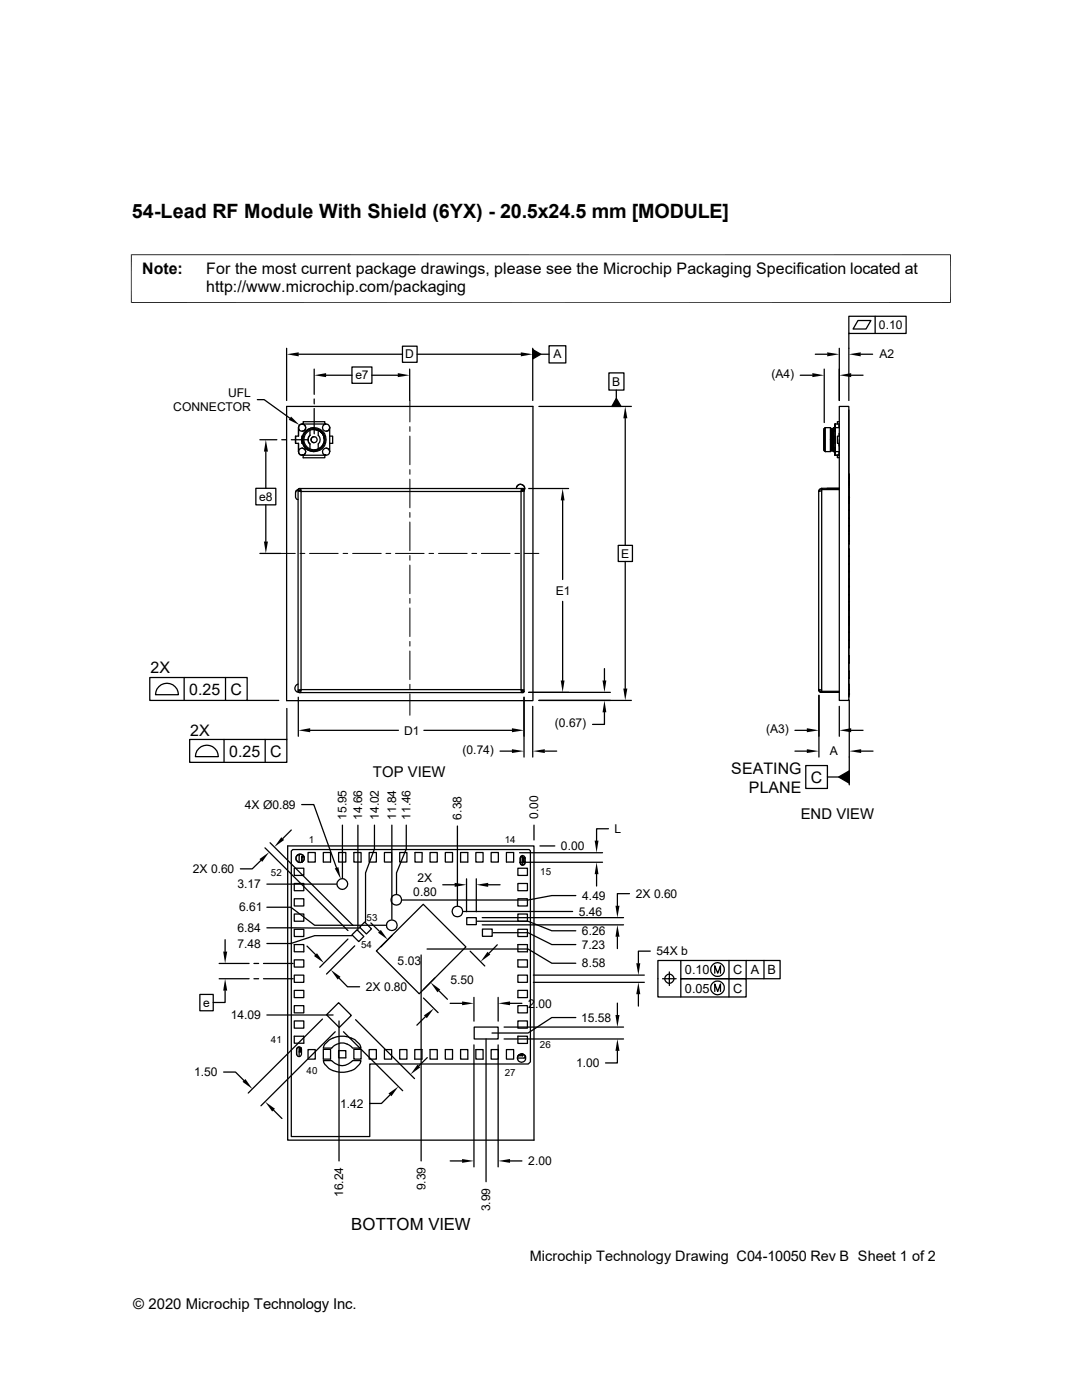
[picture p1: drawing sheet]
<svg xmlns="http://www.w3.org/2000/svg" width="216mm" height="279mm" viewBox="0 0 216 279" stroke-linecap="round" stroke-linejoin="round" font-family="sans-serif">
<g fill="none" stroke="#000" stroke-width=".25">
<path d="M51.4 79.8h1.3l5.2 3.7M57.2 69.5v10.4M59.6 70.7h20.7M62.7 73.7v5M62.7 79.6v1M65.1 74.9h5.1M70.2 73.2h4v3.3h-4zM74.2 74.9h5.2M80.3 69.1h2.9v3.2h-2.9zM81.7 73.7v6.2M83.2 70.7h20.7M106.3 69.8l1.6 .9-1.6 .9z"/>
<path d="M106.3 69.5v10.4M107.9 70.7h1.7M109.6 69h3.3v3.4h-3.3zM121.5 74.4h3v3.5h-3zM123 79.5l.9 1.6h-1.8zM123 77.9v1.6M159.7 74.9h2.4M162.7 70.7h2.4M164.5 73.7v10.6M167.5 69.5v10.4M169.4 63.1h11.4v3.4h-11.4zM169.4 66.5v13.4"/>
<path d="M169.8 74.9h2.4M171.2 64h2.6l-1 1.7h-2.6zM171.7 70.7h2.4M174.6 63.1v3.4M51.1 97.5h3.9v3.3h-3.9zM51.9 87.8h3.3M53 90.1v7.4M56.2 87.8h.9M57.2 81.1h49.1v58.7h-49.1zM58.1 87.8h3.4M59 87v1.5M59 98.2l.1-.2 .4-.2h-.3l-.2 .5v.9l.2 .5h.3"/>
<path d="M59.5 97.7v.3l.6 .1M59.5 97.7l.6 .4M59.5 98v39.7M59.6 85.3a.72 .72 0 0 0 .7 .8 .72 .72 0 0 0 .7-.8 .72 .72 0 0 0-.7-.7h4.8a.73 .73 0 0 0-.8 .7 .73 .73 0 0 0 .8 .8 .73 .73 0 0 0 .7-.8v4.8a.7 .7 0 0 0-.7-.7 .7 .7 0 0 0-.7 .7 .7 .7 0 0 0 .7 .7h-4.8a.72 .72 0 0 0 .7-.7 .72 .72 0 0 0-.7-.7 .72 .72 0 0 0-.7 .7v-1.6h-.6v-1.5h.6zM59.6 88.5v1.6a.72 .72 0 0 0 .7 .7 .72 .72 0 0 0 .7-.7 .72 .72 0 0 0-.7-.7M59.7 97.5h.3l.1 .6M59.7 97.5l.4 .6M59.7 97.5l-.2 .2M60 97.5h44.1l-.1 .6M60.3 86.1a.72 .72 0 0 0 .7-.8 .72 .72 0 0 0-.7-.7 .72 .72 0 0 0-.7 .7v1.7M60.4 87h-.2v.8v.7h.2M60.5 90.8v.6h4.3v-.6"/>
<path d="M60.5 84.6v-.4h4.3v.4M61.8 86.9a1.18 1.18 0 0 0 0 1.7M61.8 85.9v1M61.8 88.6v1M62.7 85.7a2.04 2.04 0 0 1 1.8 2.8 2.04 2.04 0 0 1-3.2 .8 2.04 2.04 0 0 1 .3-3.3 2.08 2.08 0 0 1 3.1 1.7M62.7 85.3a2.39 2.39 0 0 0-2.4 2.4 2.39 2.39 0 0 0 2.4 2.4M62.7 87.2a.59 .59 0 0 0-.6 .6 .59 .59 0 0 0 .6 .5M62.7 81.5v5.1M63.5 85.9v1a1.18 1.18 0 0 1 0 1.7v1M64.7 87.7a2.06 2.06 0 0 1-2 2.1M64.7 87.7v.1M65.1 89.4a.72 .72 0 0 1 .7 .7 .72 .72 0 0 1-.7 .7"/>
<path d="M65.1 84.6l.3 .1 .4 .6M65.7 85.1l.1 .2M65.8 85.3l-.1 .4-.3 .3-.3 .1M65.8 87h.6v1.5h-.6M103 97.5a.83 .83 0 0 1 .9-.9 .83 .83 0 0 1 .8 .9M103.1 97.2a.83 .83 0 0 1 .9-.5 .83 .83 0 0 1 .7 .8M104 98.1h-43.9v39.5M104 98.1v39.5M104.1 97.5h.3M104.4 97.5l-.4 .6M104.4 97.5l.2 .2M104.6 98l-.6 .1"/>
<path d="M104.6 98v-.3l-.6 .4M104.6 98v39.7M104.7 97.5l-.1 .3M104.7 97.5l-.1 .4M105.5 97.5h8M107.5 81.1h18.5M112.3 99.9v15.8M124.8 83.5v25.3M163.4 98.1v39.5M164 98l-.6 .1M164 97.5l-.6 .2v.4M164.5 85.5v4.5z"/>
<path d="M164.5 85.7v4.1zM164.5 90l.2 .1M164.7 85.3l-.2 .2M164.7 85.3h1M164.7 85.3v4.8M165.1 97.5h2.4h-3.5v.2l-.6 .2v.2M165.7 85.3l.2 .3M165.7 85.3v4.8M165.9 90l-.2 .1h-1M165.9 85.6h.3M165.9 90h.3M165.9 85.6v4.4"/>
<path d="M166.2 90l.1 .1M166.2 85.6v4.4M166.3 85.3h.3v4.8h-.3M166.3 85.3l-.1 .3M166.3 85.3v4.8M166.6 84.6l.1 .7v-.7h.8v.7h-.9v4.8h.9v.7h-.8v-.7l-.1 .7h.9h-.4v.5h.4h-.4M166.6 86.1v-1.5v6.2v-1.4M167.5 90.3v.3zM167.5 84.9v.3zM167.5 81.1h1.9v58.7h-1.9zM167.5 97.7h-3.5v40M167.5 86.5v.5h-.4v1.5h.4"/>
<path d="M167.5 84.2h-.4v.4M167.5 87.8v2.1M169.4 99.5h.1M169.4 99.2h.1M169.5 99.2h.1M169.4 96.9l.1 .1M169.4 96.6l.1 .3M169.4 96.4l.1 .2M169.4 96.1l.1 .3M169.4 95.4l.1 .1M169.4 95.2l.1 .2M169.4 97.3v1.9h.1"/>
<path d="M169.4 94.6l.1 .6M169.4 81.8v57.3M169.4 96.1h.1M169.4 95.5h.1M169.4 95h.1M169.5 99.5l-.1 .1M169.5 99.6l-.1 .3M169.5 99.9l-.1 .2M169.5 95.5v.6M51.9 110.4h4.1M53 100.8v7.3M123.4 108.8h2.8v3.3h-2.8z"/>
<path d="M124.8 112.1v25.3M169.4 118.7l.1 1.4M169.4 112.6v1.4h.1M169.4 109.6v1.4h.1M169.4 106.5v1.5h.1M169.4 103.5v1.4h.1M169.4 100.4l.1 3.1M169.4 106h.1M169.4 115.6h.1M169.4 100.4h.1M169.5 100.1l-.1 .2M169.5 115.6l-.1 1.5h.1"/>
<path d="M169.5 100.3v.1M169.5 104.9v1.6M169.5 108l-.1 .5M169.5 111v1.6M169.5 114v1.6M169.5 117.1v1.6M29.9 135.2h19.4v4.6h-19.4zM31.7 137a2.28 2.28 0 0 1 2.5-.5 2.28 2.28 0 0 1 1.4 2.1h-4.6l.3-1.1zM36.7 135.2v4.6M45 135.2v4.6M49.3 139.8h6.3M59.5 138l.2 .2"/>
<path d="M59.5 136.5a.84 .84 0 0 0-.7 .9 .84 .84 0 0 0 .8 .8M59.5 139.1v7.8M59.7 138.2h44.4M60.1 137.6l-.6 .1v.3M60.1 137.6l-.6 .4M60.1 137.6l-.1 .6M60.1 137.6l-.4 .6M60.1 137.6h43.9M104 137.6l.6 .1v.3M104 137.6l.6 .4M104 137.6l.1 .6h.3M104 137.6l.4 .6"/>
<path d="M104.6 138l-.2 .2M104.6 139.1v12M105.5 138.2h16.3M107.5 139.8h18.5M112.3 120v15.8M120.6 133.4v2.4M163.4 137.6l.6 .1v.5h3.5h-3.5l-.5-.2zM163.4 137.6v.2l.6 .2h3.5M163.4 137.6l.1 .4 .5 .2-.5-.2M163.4 137.6v.3M163.4 138.8v12.3M169.4 129.2h.1"/>
<path d="M169.5 126.2h.1M169.4 138.5h.1M169.5 138.5h.1M169.5 135.3h.1M169.4 133.9l.1 1.4M169.4 130.9l.1 1.4M169.4 127.8v1.4M169.4 124.8l.1 1.4M169.4 121.7l.1 3.1M169.4 136.6v1.9h.1M169.4 138.8h.1M169.5 137.6h.1"/>
<path d="M169.5 120.1v1.6M169.5 126.2v1.6M169.5 139.7v16.9M169.5 123.2h.1M169.5 120.1h.1M37.8 147.6h19.4v4.5h-19.4zM39.7 149.4a2.28 2.28 0 0 1 2.5-.5 2.28 2.28 0 0 1 1.4 2.1h-4.6l.3-1.1zM44.7 147.6v4.5M52.9 147.6v4.5M57.2 141.4v6.2M61.9 145.8h17.6M84.6 145.8h17.6"/>
<path d="M99.8 149.9h2.4M106.3 141v10.1M108.7 149.9h2.4M120.6 142.2v2.4h-2.4M158.6 145.8h2.4M158.6 149.9h2.4M160.8 152.8h4.3v4.6h-4.3zM165.1 155.1h2.2M167.3 155.1l2.2-1.3v2.5zM167.5 141v5.9M169.8 145.8h2.4M171.8 149.9h2.4"/>
<path d="M52 171.7l-1.7 1.7h-2.3M52.9 169.2l16.5 16.5M53.3 176.4h13.8M53.9 168.2l16.5 16.5M57.4 168.8h49.2v58.7h-49.2zM58.1 169.8l.3-.3h47.2l.2 .3v42.1l-.4 .4h-31.6v14.5h-15.7zM58.1 165.7l-1.7 1.6M58.7 179.4h1.9v1.4h-1.9zM58.7 176.3h1.9v1.5h-1.9zM58.7 173.3h1.9v1.4h-1.9zM59.8 170.5l-.1 .1v1.5M60.2 170.9l.1 .1"/>
<path d="M60.2 160.6h2.4l4.5 12.6M60.3 171v1M60.3 171h.4M60.6 170.9h-.4v1.2M61.5 170.1h1.4v1.9h-1.4zM64.5 170.1h1.5v1.9h-1.5zM67.6 170.1h1.4v1.9h-1.4zM68.3 164.7v10.6M70.6 170.1h1.5v1.9h-1.5zM71.4 164.7v20.8M73.7 170.1h1.4v1.9h-1.4zM74.7 164.7v4.7l-1.8 4.8v9.8"/>
<path d="M76.7 170.1h1.4v1.9h-1.4zM78.2 164.7v18.8M79.8 170.1h1.4v1.9h-1.4zM81.1 164.7v4.7l-2 4.8v4.2M82.8 170.1h1.4v1.9h-1.4zM85.8 170.1h1.4v1.9h-1.4zM88.3 176.6h2.4M88.9 170.1h1.4v1.9h-1.4zM91.3 164.8v15.9M91.9 170.1h1.4v1.9h-1.4zM93.1 175.4v6.5M95 170.1h1.4v1.9h-1.4z"/>
<path d="M95 175.4v6.5M97.4 176.6h2.4M98 170.1h1.4v1.9h-1.4zM101 170.1h1.5v1.9h-1.5zM103.3 179.4h1.9v1.4h-1.9zM103.3 176.3h1.9v1.5h-1.9zM103.3 173.3h1.9v1.4h-1.9zM103.7 172.1h16.5M103.7 170.2h16.5M103.8 171.2v1a.49 .49 0 0 0 .5 .4 .49 .49 0 0 0 .5-.4M103.8 171h.4M103.9 171l.2-.2a.49 .49 0 0 1 .7 .4v1a.49 .49 0 0 1-.5 .4 .49 .49 0 0 1-.5-.4z"/>
<path d="M103.9 170.9h.4v1.7M104.2 171v1.6M104.3 170.9l-.1 .1 .1-.1M104.3 170.9l-.1 .1M104.4 171.2v.8zM104.4 172h.4M104.4 171.2h.4M104.7 171.3v.7h-.2M104.7 172h.1M104.8 171.2l-.3 .1M106.6 164.7v2.9M107.7 168.8h3"/>
<path d="M114.9 178.7h-4.8l-4.7 .9h-25.1M119 174.5v2.3M121.4 165.4h-2.4v2.4M125.6 178.4h-2.4v2.4M39.9 198.5h2.6v3.2h-2.6zM43.7 195.3h6M43.7 192.3h6M44.9 197.7v2.4h-2.4M44.9 187.5v2.4M50.7 195.3h.9M50.7 192.3h.9M52.6 195.3h5.9"/>
<path d="M52.6 192.3h5.9M53.3 185.2h18.5M53.3 181.1h4.7l4.8 3.6h14.2M58.7 185.5h1.9v1.4h-1.9zM58.7 182.4h1.9v1.5h-1.9zM58.7 197.7h1.9v1.4h-1.9zM58.7 194.6h1.9v1.4h-1.9zM58.7 191.6h1.9v1.4h-1.9zM58.7 188.5h1.9v1.4h-1.9zM61.3 188.8l1.6 1.7M67.7 195.2l1.6 1.7h2.5M69.4 187.4l-5.6 5.6"/>
<path d="M70.2 186.6l1-1.1 1.4 1.4-1 1zM70.2 186.7h-7.4l-4.8 1.6h-4.7M70.8 188.8l-5.6 5.6M71.8 185l1-1 1.3 1.4-1 1zM74 184.2l1.7 1.6M75.1 189.8l9.4-9.3 8.5 8.5-9.3 9.3zM78.2 186.7l-2.2 2.3M84 190.6v41.1M84.5 199.2l2.9 2.9M85.2 189.4h20.2l4.7 2.8h4.8M86.7 195.2l-2.2 2.3M87.6 197.7l1.7 1.7"/>
<path d="M92.5 181.9h21.8M93.1 183.1h1.9v1.4h-1.9zM93.8 189.8l2.9 3M94.6 199.1v4.7M95.2 183.9h10.2l4.7 1.9h4.8M96.2 184.6h28.2M96.2 183.1h28.2M96.3 185.4h1.9v1.5h-1.9zM98.4 186.1h7l4.7 2.4h4.8M99.2 188.6l-1.6 1.6M99.4 199.1v4.7M103.3 185.5h1.9v1.4h-1.9z"/>
<path d="M103.3 194.6h1.9v1.4h-1.9zM103.3 182.4h1.9v1.5h-1.9zM103.3 188.5h1.9v1.4h-1.9zM103.3 197.7h1.9v1.4h-1.9zM103.3 191.6h1.9v1.4h-1.9zM106.4 196h22.2M106.4 194.6h22.2M123.2 186.9v2.4M127.4 198.4v2.4M129.8 189.8h-2.4v2.4M132.2 195.3h2.7M133.6 194v2.7"/>
<path d="M135.8 191.7v3.6h13.1v3.7h-17.6v-7.3h24.4v3.6h-19.9v3.7M142.6 194.2v-1.5l.6 1.5 .6-1.5v1.5M142.6 197.9v-1.5l.6 1.5 .6-1.5v1.5M145.5 191.7v7.3M148.9 191.7v3.6M152.4 191.7v3.6M44.6 214h2.4l1.7 1.6M53.3 202.6h13.2M58.7 200.7h1.9v1.4h-1.9zM58.7 203.8h1.9v1.4h-1.9zM58.7 206.8h1.9v1.4h-1.9zM59.4 209a.49 .49 0 0 1 .8 .4v1a.49 .49 0 0 1-.5 .5 .49 .49 0 0 1-.5-.5v-1z"/>
<path d="M59.7 209.9h.4zM59.7 209v1.9M59.8 209.8v-.7h.2v.7M60 209.1h-.2M60.1 209.2v.7M60.2 209.3a.49 .49 0 0 0-.6-.3 .49 .49 0 0 0-.4 .4v1.1M61.5 209.5h1.4v1.9h-1.4zM64.3 203.4l-14.8 14.7M64.5 211.7h1.7a2.67 2.67 0 0 0 4.2 0h1.6v.1a3.8 3.8 0 0 1-4.1 2.2 3.5 3.5 0 0 1-3.4-2.3zM64.5 209.4h1.5v2h-1.5zM64.9 208.3a4.5 4.5 0 0 1 6.9 .2l.2 .7h-1.6a2.69 2.69 0 0 0-4.1-.2l-.1 .2h-1.7zM65.2 202.5l2.4-2.4 2.5 2.5-2.4 2.5z"/>
<path d="M66.9 205.9l-14.8 14.8M67.6 209.7h1.4v1.4h-1.4zM67.6 203.8v27.9M68.5 205.9l11.8 11.8M70.6 209.4h1.5v2h-1.5zM71 203.5l11.7 11.8M73.7 209.5h1.4v1.9h-1.4zM76.7 209.5h1.4v1.9h-1.4zM77.8 218.5l-1.7 1.7h-2.4M79.8 209.5h1.4v1.9h-1.4zM82.8 209.5h1.4v1.9h-1.4zM84.9 202.9l-1.7 1.7"/>
<path d="M85.3 211.1l-1.7 1.6M85.8 209.5h1.4v1.9h-1.4zM88.9 209.5h1.4v1.9h-1.4zM89.8 200.2h2.4M91.9 209.5h1.4v1.9h-1.4zM94.6 208.5v24.4M94.6 205h4.8v2.3h-4.8zM95 209.5h1.4v1.9h-1.4zM97 207.3v28.5M98 209.5h1.4v1.9h-1.4zM99.4 208.5v24.4M100.6 205h23.8"/>
<path d="M100.6 207.3h23.8M101 209.5h1.5v1.9h-1.5zM101.8 200.2h2.3M103.3 203.8h1.9v1.4h-1.9zM103.3 200.7h1.9v1.4h-1.9zM103.3 206.8h1.9v1.4h-1.9zM104.2 210.6l.1 .1M104.2 210.3v.3h-.7M104.3 210.7l-.1-.1 .1 .1M104.3 210.4v.3h-.9M104.8 210.7l-.1 .4-1.4 .1M104.9 210.9a.84 .84 0 0 0-1.1-.5 .84 .84 0 0 0-.5 1.1"/>
<path d="M114.9 203.1h-4.8l-4.7 3.1h-7.2M123.2 209.7v2.4h-2.4M123.2 200.2v2.4M54.6 221.5l1.7 1.7M89.8 231.7h2.4M101.8 231.7h2.3"/>
<circle cx="62.7" cy="87.8" r="2.4"/>
<circle cx="62.7" cy="87.7" r="2.23"/>
<circle cx="62.7" cy="87.7" r=".62"/>
<circle cx="59.9" cy="171.3" r=".82"/>
<circle cx="68.3" cy="176.4" r="1.07"/>
<circle cx="79.1" cy="179.6" r="1.06"/>
<circle cx="78.2" cy="184.7" r="1.07"/>
<circle cx="91.3" cy="181.9" r="1.07"/>
<circle cx="133.6" cy="195.3" r=".91"/>
<circle cx="143.2" cy="193.5" r="1.37"/>
<circle cx="143.2" cy="197.1" r="1.37"/>
<circle cx="104.1" cy="211.2" r=".84"/>
</g>
<g fill="none" stroke="#000" stroke-width=".2">
<path d="M26.1 50.8h163.6M26.2 50.8v9.7M189.7 50.8v9.7M26.1 60.4h163.6M81.8 79.9v4.3M81.8 85.1v1M81.8 87v5.8M81.8 93.7v1M81.8 95.6v5.7M56 110.4h2.9M59.9 110.4h.9M61.8 110.4h5.7"/>
<path d="M68.5 110.4h.9M70.4 110.4h5.7M77 110.4h1M78.9 110.4h5.7M81.8 102.3v1M81.8 104.2v5.7M81.8 110.9v.9M81.8 112.8v5.7M81.8 119.4v1M85.6 110.4h.9M87.5 110.4h5.7M94.1 110.4h1"/>
<path d="M96.1 110.4h5.7M102.7 110.4h1M104.6 110.4h2.9M81.8 121.3v5.7M81.8 128v.9M81.8 129.9v5.7M81.8 136.6v.9M81.8 138.5v4.2"/>
</g>
<g fill="#000">
<path d="M57.2 70.7l2.4-.4v.8zM62.7 74.9l2.4-.4v.8zM79.4 74.5l2.3 .4-2.3 .4zM103.9 70.3l2.4 .4-2.4 .4zM106.3 69.8l1.6 .9-1.6 .9zM162.1 74.5l2.4 .4-2.4 .4zM165.1 70.3l2.4 .4-2.4 .4zM167.5 74.9l2.3-.4v.8zM169.4 70.7l2.3-.4v.8zM53 87.8l.5 2.3h-.8zM58.1 83.1l1.7 1.7-2.2-1zM112.3 97.5l.3 2.4h-.7z"/>
<path d="M123 79.5l.9 1.6h-1.8zM124.8 81.1l.4 2.4h-.8zM52.7 108.1h.8l-.5 2.3zM111.9 135.8h.7l-.3 2.4zM120.2 135.8h.8l-.4 2.4zM124.4 137.4h.8l-.4 2.4zM59.5 145.8l2.4-.5v.8zM102.2 145.3l2.4 .5-2.4 .3zM102.2 149.5l2.4 .4-2.4 .4zM106.3 149.9l2.4-.4v.8zM120.6 139.8l.4 2.4h-.8zM161 145.3l2.4 .5-2.4 .3z"/>
<path d="M161 149.5l2.4 .4-2.4 .4zM167.3 155.1l2.2-1.3v2.5zM167.5 145.8l2.3-.5v.8zM169.5 149.9l2.3-.4v.8zM51.8 171.5l1.9-1.4-1.4 1.9zM56.1 167.1l.6 .5-2 1.4zM66.8 173.3l.7-.2 .5 2.3zM90.7 176.2l2.4 .4-2.4 .4zM95 176.6l2.4-.4v.8zM119 172.1l.4 2.4h-.7zM118.7 167.8h.7l-.4 2.4zM44.5 189.9h.8l-.4 2.4z"/>
<path d="M44.9 195.3l.4 2.4h-.8zM62.7 190.8l.5-.6 1.4 2zM66 193.5l1.9 1.4-.5 .6zM75.4 186.1l.6-.5 1.4 1.9zM85.9 196l1.9 1.5-.5 .5zM92.2 199.9l2.4 .3-2.4 .4zM97.3 189.9l.5 .6-1.9 1.4zM99.4 200.2l2.4-.3v.7zM123.2 184.6l.4 2.3h-.8zM122.8 180.8h.8l-.4 2.3zM127.4 196l.4 2.4h-.8zM127 192.2h.8l-.4 2.4z"/>
<path d="M48.4 215.9l.6-.6 1.4 2zM77.5 218.2l2-1.4-1.4 2zM83.3 212.5l.6 .5-2 1.4zM84.6 202.6l2-1.3-1.4 1.9zM122.8 202.6h.8l-.4 2.4zM123.2 207.3l.4 2.4h-.8zM52.9 219.9l2 1.4-.6 .5zM92.2 231.3l2.4 .4-2.4 .4zM99.4 231.7l2.4-.4v.8z"/>
</g>
<text font-size="3.9" x="26.3" y="43.5">54-Lead RF Module With Shield (6YX) - 20.5x24.5 mm [MODULE]</text>
<text font-size="3.3" x="70.1" y="245.4">BOTTOM VIEW</text>
<g font-size="3.2">
<text x="28.4" y="54.6">Note:</text>
<text x="41.1" y="54.6">For the most current package drawings, please see the Microchip Packaging Specification located at</text>
<text x="41.1" y="58.3">http://www.microchip.com/packaging</text>
<text x="30.1" y="134.4">2X</text>
<text x="37.8" y="138.6">0.25</text>
<text x="46" y="138.6">C</text>
<text x="38" y="146.8">2X</text>
<text x="45.7" y="151">0.25</text>
<text x="53.9" y="151">C</text>
<text x="145.9" y="154.4">SEATING</text>
<text x="149.4" y="158.2">PLANE</text>
<text x="161.8" y="156.2">C</text>
</g>
<g font-size="3">
<text x="74.4" y="155.2">TOP VIEW</text>
<text x="159.8" y="163.4">END VIEW</text>
<text x="26.6" y="261.3">© 2020 Microchip Technology Inc.</text>
</g>
<text font-size="2.9" x="105.7" y="251.6">Microchip Technology Drawing C04-10050 Rev B Sheet 1 of 2</text>
<g font-size="2.5">
<text x="136.7" y="194.4">0.10</text>
<text x="146.3" y="194.4">C</text>
<text x="149.8" y="194.4">A</text>
<text x="153.2" y="194.4">B</text>
<text x="136.7" y="198.1">0.05</text>
<text x="146.3" y="198.1">C</text>
</g>
<g font-size="2.4">
<text x="175.4" y="65.7">0.10</text>
<text x="80.9" y="71.5">D</text>
<text x="110.4" y="71.5">A</text>
<text x="175.5" y="71.5">A2</text>
<text x="70.9" y="75.7">e7</text>
<text x="122.2" y="77">B</text>
<text x="153.9" y="75.5">(A4)</text>
<text x="34.6" y="82">CONNECTOR</text>
<text x="45.6" y="79.2">UFL</text>
<text x="51.7" y="99.9">e8</text>
<text x="124" y="111.3">E</text>
<text x="110.9" y="118.7">E1</text>
<text x="80.6" y="146.6">D1</text>
<text x="110.7" y="145.2">(0.67)</text>
<text x="152.9" y="146.3">(A3)</text>
<text x="92.3" y="150.5">(0.74)</text>
<text x="165.6" y="150.7">A</text>
<text x="48.9" y="161.4">4X Ø0.89</text>
<text x="69.2" y="163.6" transform="rotate(-90 69.2 163.6)">15.95</text>
<text x="72.3" y="163.6" transform="rotate(-90 72.3 163.6)">14.66</text>
<text x="75.6" y="163.6" transform="rotate(-90 75.6 163.6)">14.02</text>
<text x="79" y="163.6" transform="rotate(-90 79 163.6)">11.84</text>
<text x="81.9" y="163.6" transform="rotate(-90 81.9 163.6)">11.46</text>
<text x="92.1" y="163.6" transform="rotate(-90 92.1 163.6)">6.38</text>
<text x="107.4" y="163.4" transform="rotate(-90 107.4 163.4)">0.00</text>
<text x="122.6" y="166.2">L</text>
<text x="111.9" y="169.7">0.00</text>
<text x="38.5" y="174.2">2X 0.60</text>
<text x="47.4" y="177.3">3.17</text>
<text x="82.5" y="178.9">0.80</text>
<text x="83.3" y="176">2X</text>
<text x="116.2" y="179.6">4.49</text>
<text x="126.9" y="179.2">2X 0.60</text>
<text x="47.7" y="181.9">6.61</text>
<text x="115.5" y="182.8">5.46</text>
<text x="47.4" y="189.1">7.48</text>
<text x="47.4" y="186">6.84</text>
<text x="116.1" y="189.4">7.23</text>
<text x="116.1" y="186.6">6.26</text>
<text x="131" y="190.7">54X b</text>
<text x="73" y="197.7">2X 0.80</text>
<text x="79.3" y="192.7">5.03</text>
<text x="89.9" y="196.4">5.50</text>
<text x="116.1" y="193.1">8.58</text>
<text x="40.6" y="200.9">e</text>
<text x="46.1" y="203.4">14.09</text>
<text x="105.4" y="201.1">2.00</text>
<text x="116" y="203.9">15.58</text>
<text x="38.7" y="214.8">1.50</text>
<text x="114.9" y="213">1.00</text>
<text x="67.9" y="221.1">1.42</text>
<text x="105.4" y="232.5">2.00</text>
<text x="68.5" y="238.9" transform="rotate(-90 68.5 238.9)">16.24</text>
<text x="84.9" y="237.6" transform="rotate(-90 84.9 237.6)">9.39</text>
<text x="97.8" y="241.8" transform="rotate(-90 97.8 241.8)">3.99</text>
</g>
<g font-size="1.9">
<text x="61.6" y="168.2">1</text>
<text x="100.7" y="168.2">14</text>
<text x="54.1" y="174.8">52</text>
<text x="107.8" y="174.7">15</text>
<text x="73.2" y="183.8">53</text>
<text x="72.1" y="189.1">54</text>
<text x="54.1" y="208.2">41</text>
<text x="107.7" y="209.2">26</text>
<text x="61.2" y="214.4">40</text>
<text x="100.7" y="214.8">27</text>
</g>
</svg>
